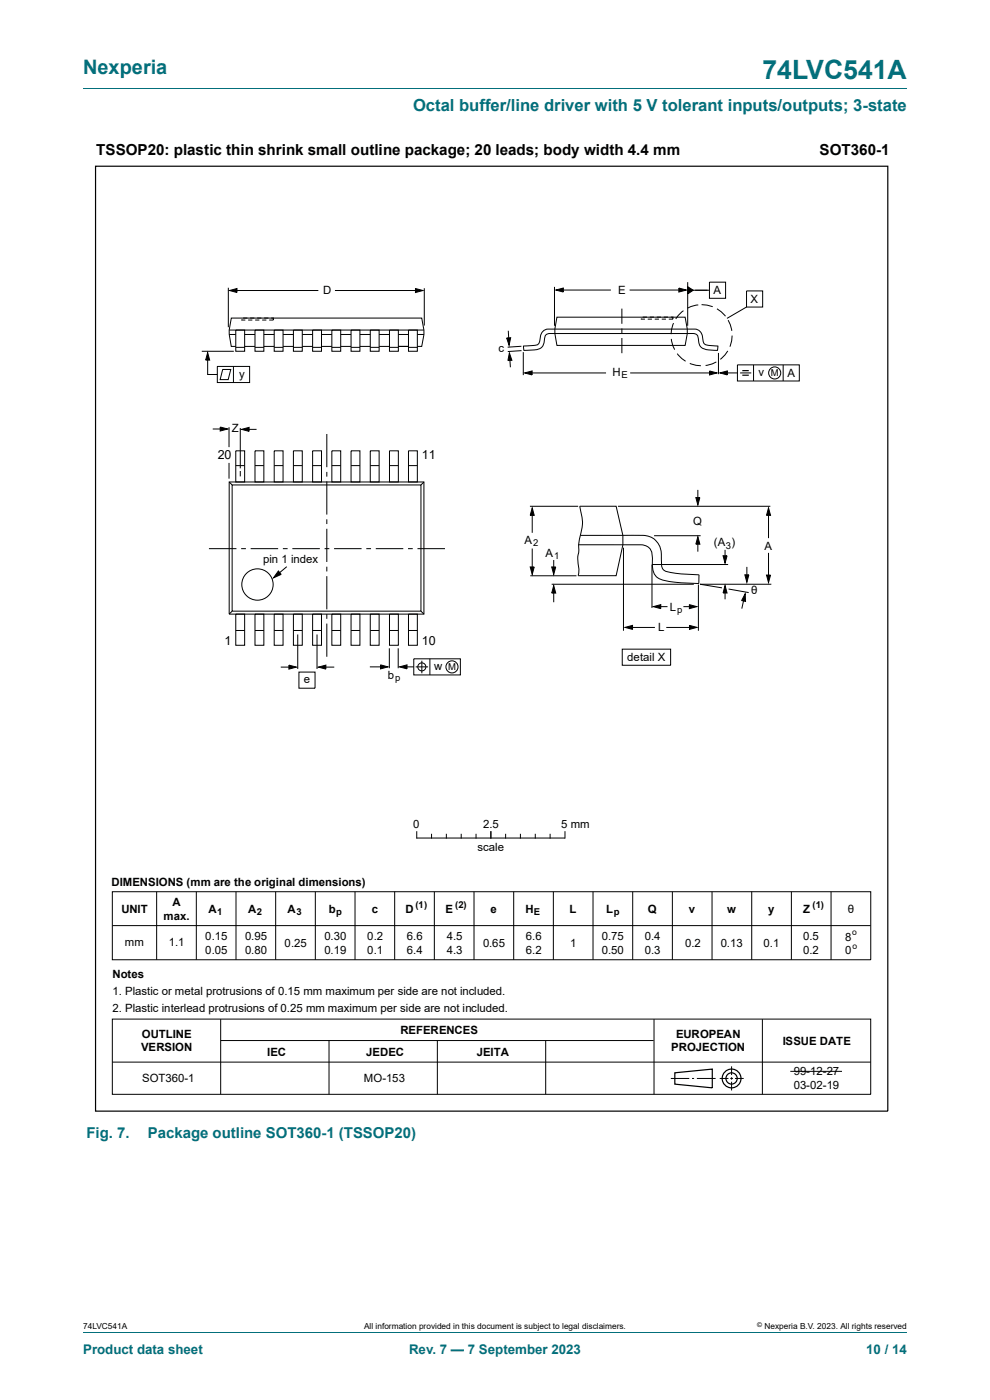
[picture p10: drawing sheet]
<svg xmlns="http://www.w3.org/2000/svg" width="210mm" height="297mm" viewBox="0 0 210 297" stroke-linecap="round" stroke-linejoin="round" font-family="sans-serif">
<path d="M17.6 18.8h174.8M17.6 282.6h174.8" fill="none" stroke="#036f7b" stroke-width=".21"/>
<g fill="none" stroke="#000" stroke-width=".21">
<path d="M145.9 59.9v9.2M150.5 59.9h3.4v3.4h-3.4zM42.8 74.5h6.8M44 74.8l.5 1.6h-.9zM44 75.4v4h2.1M46.1 77.7h6.8v3.5h-6.8zM47.2 78.4h1.7l-.5 2.1h-1.7zM48.4 61v8.4M48.6 70h41.3M48.6 71h1.4M48.7 61.6l1.6-.4v.9zM49.5 77.7v3.5"/>
<path d="M49.6 61.6h17.9M50 70h1.9v4.5h-1.9zM50 73.5h-.9l-.5-2.6v-.9l.5-2.5h40.4l.4 2.5v1l-.4 2.5h-1M50 73.7h1.9M51.3 67.8v.1h.7M51.6 67.5h.9M51.9 73.5h2.2M51.9 71h2.2M52.6 67.9h.9M53.1 67.5h.9M54.1 70h1.9v4.5h-1.9zM54.1 73.7h1.9"/>
<path d="M54.1 67.9h.9M54.6 67.5h.8M55.6 67.9h.9M56 73.5h2.2M56 71h2.2M56 67.5h.9M57.5 67.5h.5v.4h-.9M58.2 70h1.8v4.5h-1.8zM58.2 73.7h1.9M60 73.5h2.2M60 71h2.2M62.2 70h1.9v4.5h-1.9z"/>
<path d="M62.3 73.7h1.8M64.1 73.5h2.2M64.1 71h2.2M66.3 70h1.9v4.5h-1.9zM66.3 73.7h1.9M68.2 73.5h2.2M68.2 71h2.2M70.4 70h1.9v4.5h-1.9zM70.4 73.7h1.9M71.1 61.6h17.8M72.3 73.5h2.2M72.3 71h2.2"/>
<path d="M74.5 70h1.8v4.5h-1.8zM74.5 73.7h1.9M76.3 73.5h2.2M76.3 71h2.2M78.5 70h1.9v4.5h-1.9zM78.5 73.7h1.9M80.4 73.5h2.2M80.4 71h2.2M82.6 70h1.9v4.5h-1.9zM82.6 73.7h1.9M84.5 71h2.1M84.5 73.5h2.2"/>
<path d="M86.6 70h1.9v4.5h-1.9zM86.6 73.7h1.9M88.1 61.2l1.6 .4-1.6 .5zM88.5 71h1.4M90 61.1v8M107.5 71.7l.8-.1-.3 1.7zM107.8 70.2l.2 2.5M108.1 74.9l.5 1.5-.9 .1zM108.1 75.4l.2 2.5M110.6 73.5l-2.9 .2M110.6 74.4l-2.9 .2M111 74.7v4.9"/>
<path d="M111 73.4l2.5-.1a1.13 1.13 0 0 0 1.1-1.4 1.98 1.98 0 0 1 2.5-2.1h28.7a3.7 3.7 0 0 1 2.7 .5 4.4 4.4 0 0 1 .8 2.4 3.5 3.5 0 0 0 2.7 .7h.3a.62 .62 0 0 1-.3 .9 5.7 5.7 0 0 1-3.3-.7l-.4-.5-.1-.8a1.22 1.22 0 0 0-1.5-1.6l-28.9 .1a2.52 2.52 0 0 0-2.1 .4l-.2 .6a2.18 2.18 0 0 1-2.6 2.5h-1.8zM111.3 79.1l1.6-.4v.8zM112.1 79.1h16.5M117.6 60.9v8.2M117.9 61.5l1.6-.4v.9zM118.1 67.3h27.2l.5 2.5v1l-.5 2.5h-27.2l-.4-2.5v-1zM118.6 61.5h11M131.9 65.5v3.2M131.9 69.7v1M131.9 71.7v3.2M133.6 61.5h11.2M133.7 79.1h17.4"/>
<path d="M136 67.6v.1h.8M136.3 67.3h.9M137.4 67.7h.9M137.8 67.3h.9M138.9 67.7h.9M139.3 67.3h.9M140.4 67.7h.9M140.8 67.3h.9M142.3 67.3h.5v.4h-.9M142.4 71.9l.3 1.5 .4 .8M142.9 68.6l-.5 1.3v1M143.7 75l.9 1.1 .8 .5"/>
<path d="M144 61.1l1.6 .4-1.6 .5zM145 65.9l-1.1 1-.6 .8M145.9 60.8l1.2 .8-1.2 .7zM146.3 77.1l1.4 .4 1 .1M146.4 61.6h4.1M148.1 64.7l-1.5 .3-.8 .4M148.8 64.6l1.2 .1 1.2 .4M150.5 78.7l1.6 .4-1.6 .4zM151.9 76.8l-.8 .4-1.4 .3M152.1 65.5l.9 .7 .9 .9M152.4 74.9v4.5M152.7 79.1l1.6-.4v.8z"/>
<path d="M153.6 79.1h2.8M154.4 74.4l-.6 .9-1 .9M154.5 67.9l.4 1 .3 1.3M155.3 71.2l-.1 1.1-.4 1.2M156.4 77.4h13.2v3.4h-13.2zM157 79.1h2.4M158.4 61.7h3.4v3.4h-3.4zM158.4 65.1l-4.2 2.4M159.8 77.4v3.4M166.1 77.4v3.4M45.1 91h2.6M46.7 90.6l1.6 .4-1.6 .4z"/>
<path d="M48.6 90.6v4.3M48.6 98.2v3.3M50 95.6h1.9v6.7h-1.9zM50 98.8h1.9M51 90.8v8.6M51 99.9v1.2M51.2 91.1l1.6-.4v.8zM51.9 91.1h2.5M54.1 95.6h1.9v6.7h-1.9zM54.1 98.8h1.9M58.2 95.6h1.8v6.7h-1.8zM58.2 98.8h1.8"/>
<path d="M62.2 95.6h1.9v6.7h-1.9zM62.2 98.8h1.9M66.3 95.6h1.9v6.7h-1.9zM66.3 98.8h1.9M69.3 92.1v7M70.4 95.6h1.9v6.7h-1.9zM70.4 98.8h1.9M74.5 95.6h1.8v6.7h-1.8zM74.5 98.8h1.8M78.5 95.6h1.9v6.7h-1.9zM78.5 98.8h1.9M82.6 95.6h1.9v6.7h-1.9z"/>
<path d="M82.6 98.8h1.9M86.6 95.6h1.9v6.7h-1.9zM86.6 98.8h1.9M44.3 116.4h5.9M48.6 102.3h41.3v28h-41.3zM48.6 102.3l.6 .6M49.2 102.9h40.1v26.8h-40.1zM51.2 116.4h1M53.2 116.4h5.8M60 116.4h1M62 116.4h5.8M68.9 116.4h1"/>
<path d="M69.3 100.1v1M69.3 102.1v7.1M69.3 110.2v1M69.3 112.2v7M70.9 116.4h5.8M77.7 116.4h1M79.7 116.4h5.8M86.5 116.4h1.1M88.6 116.4h5.8M89.9 102.3l-.6 .6M112.4 107.4h10.2M112.9 107.7l.4 1.6h-.8z"/>
<path d="M112.9 108.3v4.7M112.9 116.4v4.7M117.5 118.8v2.6M123 107.4h7.7l1.4 6.2v2l-1.4 6.5h-8.1l.2-1.2a8.5 8.5 0 0 1 0-4.1v-1.3a20.5 20.5 0 0 0 .7-5.6zM123.1 113.6h10a12.6 12.6 0 0 1 5.2 .4 4.2 4.2 0 0 1 2 4.3v.7a1.99 1.99 0 0 0 .9 2.2 34.8 34.8 0 0 0 7 .8v1.7a26 26 0 0 1-6.6-.4 3.2 3.2 0 0 1-3.2-3.8v-.8a2.47 2.47 0 0 0-2.1-3.1h-13.6M131.1 107.4h32.3M132.3 116.2v17.6M138.3 119.8h16.1M138.3 119.8v9.2M138.8 113.6h9.8M147.6 105.6h.9l-.5 1.5zM148 113.9l.5 1.5h-.9z"/>
<path d="M148 103.9v2.4M148 114.6v2.4M153.4 117.9h.8l-.4 1.6zM153.8 116.7v1.9M163 107.7l.4 1.6h-.8zM163 108.8v5.4M163 117.3v5.3M49.2 129.7l-.6 .6M50 130.3h1.9v6.6h-1.9zM50 133.8h1.9M54.1 130.3h1.9v6.6h-1.9zM54.1 133.8h1.9"/>
<path d="M58.2 130.3h1.8v6.6h-1.8zM58.2 133.8h1.8M59.1 121.1l.5 .8-1.6 .7zM60.8 120.2l-2.4 2.1M62.2 130.3h1.9v6.6h-1.9zM62.2 133.8h1.9M63.2 134.6v7.3M66.3 130.3h1.9v6.6h-1.9zM66.3 133.8h1.9M67.2 134.6v7.3M69.3 120.2v1M69.3 122.2v7.1"/>
<path d="M69.3 130.3v1M69.3 132.3v7M70.4 130.3h1.9v6.6h-1.9zM70.4 133.8h1.9M74.5 130.3h1.8v6.6h-1.8zM74.5 133.8h1.8M78.5 130.3h1.9v6.6h-1.9zM78.5 133.8h1.9M82.6 137.5v4.3M82.6 130.3h1.9v6.6h-1.9zM82.6 133.8h1.9M84.5 137.5v4.3"/>
<path d="M86.6 130.3h1.9v6.6h-1.9zM86.6 133.8h1.9M87.8 139.8h9.9v3.4h-9.9zM89.3 129.7l.6 .6M91.2 139.8v3.4M112.5 120.3h.8l-.4 1.6zM112.5 122.1h9.8M117 123.9h30.2M117 120.3h.9l-.4 1.6zM117.5 124.2l.4 1.6h-.9zM117.5 125.2v2.6M132 137.7h10.3v3.4h-10.3z"/>
<path d="M132.6 133.1l1.6-.4v.8zM133.3 133.1h5.6M138.6 128.7l1.6-.4v.8zM139.5 128.7h2.1M141.3 133.1h5.8M145 128.7h1.7M146.2 128.3l1.6 .4-1.6 .4zM146.3 132.7l1.5 .4-1.5 .4zM148.1 124v9.8M153.8 124.2l.4 1.6h-.8zM153.8 125.2v1.9M154.6 125l4.2 .7"/>
<path d="M157.9 126.6l-.5 2.5M158 121.9h.8l-.4 1.6zM158.1 125.9v1.7l-.8-.2zM158.4 120.3v2.5M162.6 122h.8l-.4 1.6zM163.6 123.9h-15.1l4.6 .8M59.6 141.5h2.5M61.3 141.1l1.6 .4-1.6 .4zM63.4 142.6h3.4v3.4h-3.4zM67.5 141.5l1.6-.4v.8zM68.3 141.5h2.6M78.5 141.5h3"/>
<path d="M80.7 141l1.6 .5-1.6 .4zM84.8 141.5l1.5-.5v.9zM85.6 141.5h2.2M88.2 141.5h2.6M89.5 140.2v2.6M88.4 176.4v1.4M88.5 177.8h31.2M91.5 177v.8M94.7 177v.8M97.8 177v.8M101 177v.8M104.1 176.4v1.4"/>
<path d="M107.3 177v.8M110.4 177v.8M113.5 177v.8M116.7 177v.8M119.8 176.4v1.4M23.8 189.2h160.9v14.4h-160.9zM23.9 196.4h160.8M33.2 189.2v14.4M41.6 189.2v14.4M50.1 189.2v14.4M58.5 189.2v14.4M66.9 189.2v14.4"/>
<path d="M75.3 189.2v14.4M83.7 189.1v14.5M92.1 189.2v14.4M100.5 189.2v14.4M109 189.2v14.4M117.4 189.2v14.4M125.8 189.2v14.4M134.2 189.2v14.4M142.6 189.2v14.4M151 189.2v14.4M159.5 189.1v14.5M167.9 189.2v14.4"/>
<path d="M176.3 189.2v14.4M23.8 216.2h160.9v16h-160.9zM46.8 216.2v16M138.7 216.2v16M161.7 216.2v16M23.8 225.3h160.9M46.8 220.7h91.8M69.8 220.7v11.5M92.8 220.7v11.5M115.8 220.7v11.5M142.3 228.8h3.9M146.8 228.8h.4"/>
<path d="M147.8 228.8h4M152.7 228.8h1.8M154.9 228.8h.6M155.2 226.2v1.9M155.2 228.5v.5M155.2 229.5v1.8M155.9 228.8h1.9M167.6 227.3h11"/>
<circle cx="164.3" cy="79.1" r="1.28"/>
<circle cx="54.6" cy="124" r="3.3"/>
<circle cx="89.5" cy="141.5" r=".85"/>
<circle cx="95.9" cy="141.5" r="1.28"/>
</g>
<g fill="none" stroke="#000" stroke-width=".25">
<path d="M20.3 35.3h168v200.4h-168zM157.5 78.6h1.3M157.5 79.6h1.3M143.1 227.6l8-.8v4l-8-.8z"/>
<circle cx="155.2" cy="228.8" r="1.2"/>
<circle cx="155.2" cy="228.8" r="1.99"/>
</g>
<g fill="#000">
<path d="M44 74.8l.5 1.6h-.9zM48.7 61.6l1.6-.4v.9zM88.1 61.2l1.6 .4-1.6 .5zM107.5 71.7l.8-.1-.3 1.7zM108.1 74.9l.5 1.5-.9 .1zM111.3 79.1l1.6-.4v.8zM117.9 61.5l1.6-.4v.9zM144 61.1l1.6 .4-1.6 .5zM145.9 60.8l1.2 .8-1.2 .7zM150.5 78.7l1.6 .4-1.6 .4zM152.7 79.1l1.6-.4v.8zM46.7 90.6l1.6 .4-1.6 .4z"/>
<path d="M51.2 91.1l1.6-.4v.8zM112.9 107.7l.4 1.6h-.8zM148 113.9l.5 1.5h-.9zM147.6 105.6h.9l-.5 1.5zM153.4 117.9h.8l-.4 1.6zM163 107.7l.4 1.6h-.8zM59.1 121.1l.5 .8-1.6 .7zM112.5 120.3h.8l-.4 1.6zM117.5 124.2l.4 1.6h-.9zM117 120.3h.9l-.4 1.6zM132.6 133.1l1.6-.4v.8zM138.6 128.7l1.6-.4v.8z"/>
<path d="M146.2 128.3l1.6 .4-1.6 .4zM146.3 132.7l1.5 .4-1.5 .4zM153.8 124.2l.4 1.6h-.8zM158.1 125.9v1.7l-.8-.2zM158 121.9h.8l-.4 1.6zM162.6 122h.8l-.4 1.6zM61.3 141.1l1.6 .4-1.6 .4zM67.5 141.5l1.6-.4v.8zM80.7 141l1.6 .5-1.6 .4zM84.8 141.5l1.5-.5v.9z"/>
</g>
<text font-size="5.6" fill="#036f7b" x="161.7" y="16.8">74LVC541A</text>
<text font-size="4.2" fill="#036f7b" x="17.6" y="15.6">Nexperia</text>
<text font-size="3.5" fill="#036f7b" x="87.6" y="23.7">Octal buffer/line driver with 5 V tolerant inputs/outputs; 3-state</text>
<g font-size="3.2">
<text x="20.4" y="32.9">TSSOP20: plastic thin shrink small outline package; 20 leads; body width 4.4 mm</text>
<text x="173.8" y="32.9">SOT360-1</text>
</g>
<g font-size="3.2" fill="#036f7b">
<text x="18.3" y="241.4">Fig. 7.</text>
<text x="31.3" y="241.4">Package outline SOT360-1 (TSSOP20)</text>
</g>
<g font-size="2.8" fill="#036f7b">
<text x="17.6" y="287.2">Product data sheet</text>
<text x="86.8" y="287.2">Rev. 7 — 7 September 2023</text>
<text x="183.7" y="287.2">10 / 14</text>
</g>
<g font-size="2.7">
<text x="46.2" y="97.4">20</text>
<text x="89.5" y="97.3">11</text>
<text x="47.6" y="136.8">1</text>
<text x="89.5" y="136.8">10</text>
</g>
<g font-size="2.4">
<text x="68.5" y="62.4">D</text>
<text x="131.2" y="62.4">E</text>
<text x="151.4" y="62.4">A</text>
<text x="159.2" y="64.3">X</text>
<text x="105.8" y="74.7">c</text>
<text x="50.7" y="80.1">y</text>
<text x="130" y="79.7">H</text>
<text x="160.9" y="79.8">v</text>
<text x="167" y="80">A</text>
<text x="49.2" y="91.7">Z</text>
<text x="147" y="111.5">Q</text>
<text x="55.8" y="119.5">pin 1 index</text>
<text x="111.3" y="115.3">A</text>
<text x="115.7" y="118.1">A</text>
<text x="151.4" y="115.9">(A )</text>
<text x="162.1" y="116.7">A</text>
<text x="142.1" y="129.7">L</text>
<text x="159.4" y="126.1">θ</text>
<text x="139.6" y="134">L</text>
<text x="92.1" y="142.1">w</text>
<text x="133.1" y="140.2">detail X</text>
<text x="64.5" y="144.9">e</text>
<text x="82.3" y="144">b</text>
<text x="87.7" y="175.7">0</text>
<text x="102.5" y="175.7">2.5</text>
<text x="119" y="175.7">5 mm</text>
<text x="101.3" y="180.4">scale</text>
<text x="23.7" y="188">DIMENSIONS (mm are the original dimensions)</text>
<text x="25.7" y="193.6">UNIT</text>
<text x="34.7" y="195.1">max.</text>
<text x="36.6" y="192.2">A</text>
<text x="44.2" y="193.6">A</text>
<text x="52.6" y="193.6">A</text>
<text x="61" y="193.6">A</text>
<text x="69.8" y="193.6">b</text>
<text x="78.9" y="193.6">c</text>
<text x="86" y="193.6">D</text>
<text x="94.5" y="193.6">E</text>
<text x="104" y="193.6">e</text>
<text x="111.5" y="193.6">H</text>
<text x="120.8" y="193.6">L</text>
<text x="128.6" y="193.6">L</text>
<text x="137.4" y="193.6">Q</text>
<text x="146.1" y="193.6">v</text>
<text x="154.3" y="193.6">w</text>
<text x="163" y="193.6">y</text>
<text x="170.4" y="193.6">Z</text>
<text x="179.9" y="193.6">θ</text>
<text x="26.5" y="200.6">mm</text>
<text x="35.8" y="200.8">1.1</text>
<text x="43.5" y="199.4">0.15</text>
<text x="43.5" y="202.3">0.05</text>
<text x="52" y="199.4">0.95</text>
<text x="52" y="202.3">0.80</text>
<text x="60.4" y="200.9">0.25</text>
<text x="68.8" y="199.4">0.30</text>
<text x="68.8" y="202.3">0.19</text>
<text x="77.9" y="199.4">0.2</text>
<text x="77.9" y="202.3">0.1</text>
<text x="86.3" y="199.4">6.6</text>
<text x="86.3" y="202.3">6.4</text>
<text x="94.8" y="199.4">4.5</text>
<text x="94.8" y="202.3">4.3</text>
<text x="102.5" y="200.8">0.65</text>
<text x="111.5" y="199.4">6.6</text>
<text x="111.5" y="202.3">6.2</text>
<text x="120.9" y="200.8">1</text>
<text x="127.7" y="199.4">0.75</text>
<text x="127.7" y="202.3">0.50</text>
<text x="136.8" y="199.4">0.4</text>
<text x="136.8" y="202.3">0.3</text>
<text x="145.3" y="200.8">0.2</text>
<text x="152.9" y="200.8">0.13</text>
<text x="162" y="200.8">0.1</text>
<text x="170.4" y="199.4">0.5</text>
<text x="170.4" y="202.3">0.2</text>
<text x="179.3" y="199.5">8</text>
<text x="179.3" y="202.5">0</text>
<text x="23.8" y="207.4">Notes</text>
<text x="23.8" y="211">1. Plastic or metal protrusions of 0.15 mm maximum per side are not included.</text>
<text x="23.8" y="214.7">2. Plastic interlead protrusions of 0.25 mm maximum per side are not included.</text>
<text x="30.1" y="220.1">OUTLINE</text>
<text x="84.9" y="219.4">REFERENCES</text>
<text x="143.4" y="220.1">EUROPEAN</text>
<text x="166" y="221.6">ISSUE DATE</text>
<text x="29.9" y="223">VERSION</text>
<text x="56.7" y="224">IEC</text>
<text x="77.7" y="224">JEDEC</text>
<text x="101.1" y="224">JEITA</text>
<text x="142.4" y="223">PROJECTION</text>
<text x="30.1" y="229.6">SOT360-1</text>
<text x="77.2" y="229.6">MO-153</text>
<text x="168.4" y="228.1">99-12-27</text>
<text x="168.4" y="231">03-02-19</text>
</g>
<g font-size="2">
<text x="131.9" y="80.2">E</text>
<text x="163.5" y="79.8">M</text>
<text x="113.1" y="115.9">2</text>
<text x="117.6" y="118.6">1</text>
<text x="154" y="116.4">3</text>
<text x="143.7" y="130.1">p</text>
<text x="95.1" y="142.1">M</text>
<text x="83.9" y="144.6">p</text>
<text x="46.1" y="194.2">1</text>
<text x="54.5" y="194.2">2</text>
<text x="62.9" y="194.2">3</text>
<text x="71.3" y="194.2">p</text>
<text x="88.2" y="192.7">(1)</text>
<text x="96.6" y="192.7">(2)</text>
<text x="113.3" y="194.2">E</text>
<text x="130.2" y="194.2">p</text>
<text x="172.4" y="192.7">(1)</text>
</g>
<g font-size="1.8">
<text x="180.8" y="198.3">o</text>
<text x="180.8" y="201.3">o</text>
<text x="17.6" y="282">74LVC541A</text>
<text x="77.2" y="282">All information provided in this document is subject to legal disclaimers.</text>
<text x="162.2" y="282">Nexperia B.V. 2023. All rights reserved</text>
</g>
<text font-size="1.4" x="160.6" y="281.6">©</text>
</svg>
